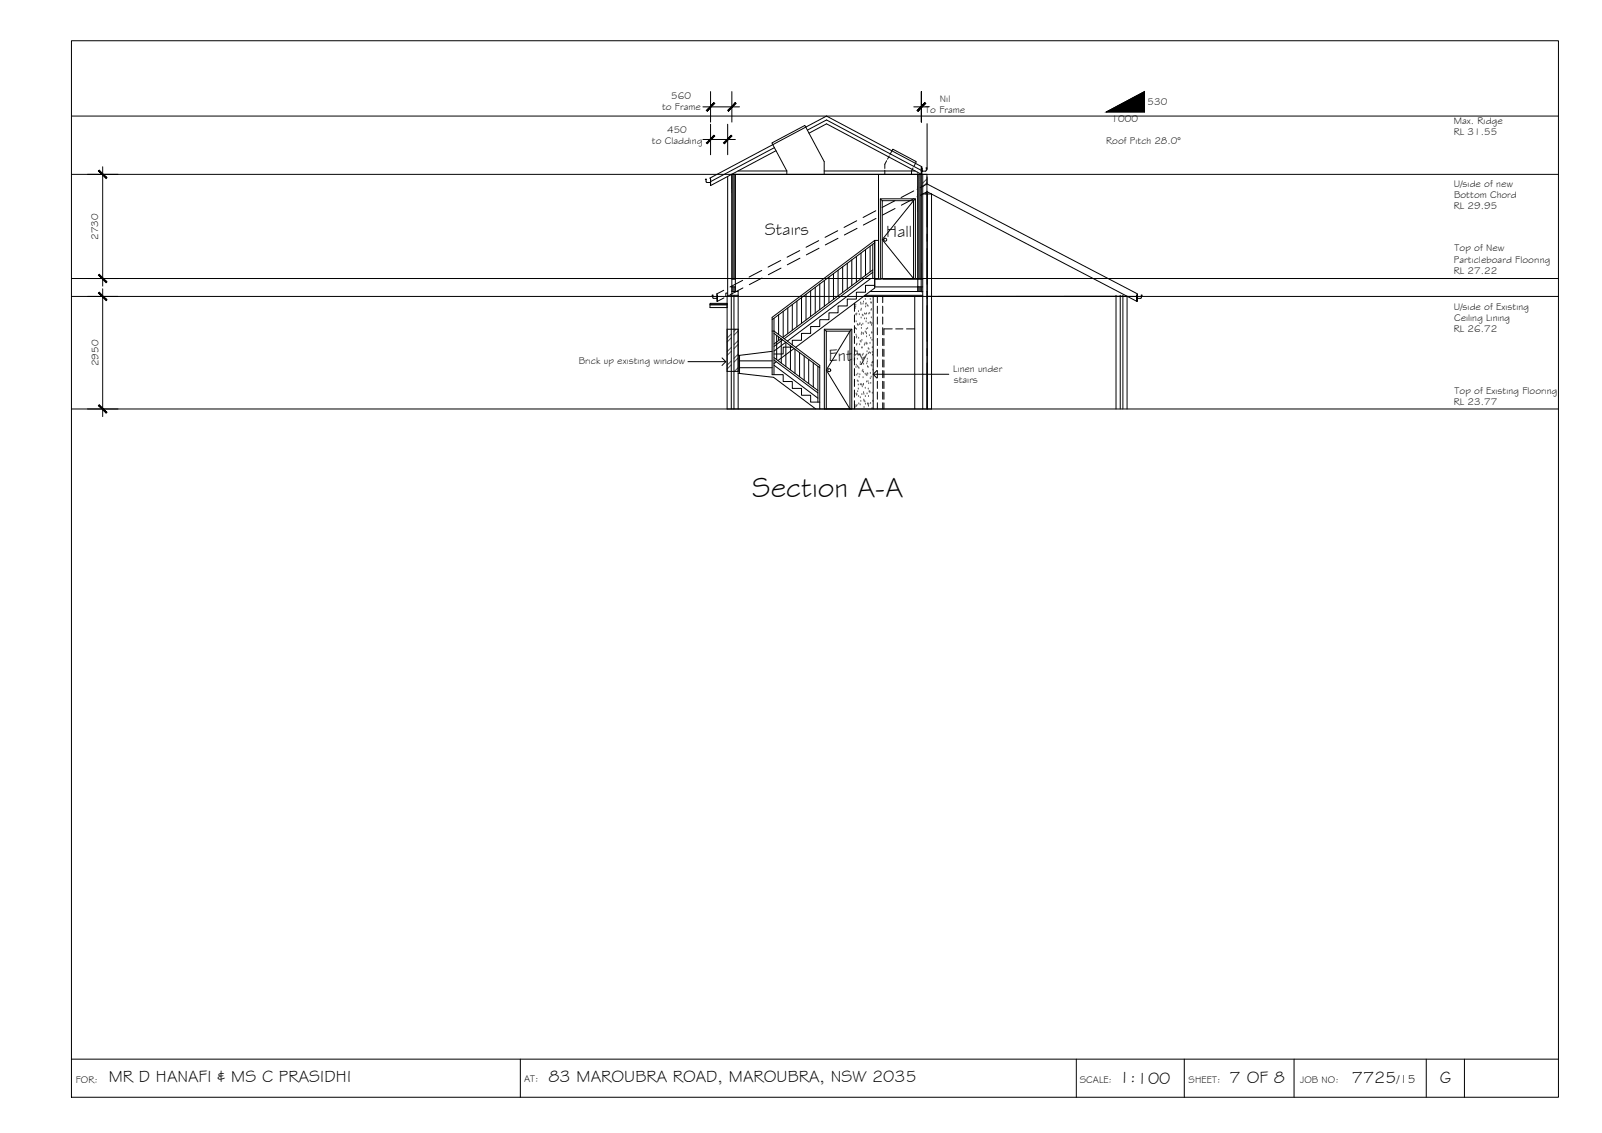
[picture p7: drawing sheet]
<svg xmlns="http://www.w3.org/2000/svg" width="420mm" height="297mm" viewBox="0 0 420 297" stroke-linecap="round" stroke-linejoin="round" font-family="sans-serif">
<!-- layer: HATCH -->
<g fill="none" stroke="#545454" stroke-width=".26">
<path d="M243.1 47.9l-1.1 1.1M243.1 46.9l-1.1 1.1M243.1 50.4l-.4 .5M224.4 80h.1M225.7 79.5h.1M225.8 79.8h.1M226.3 79.7h.1M226.5 79.2h.1M227 78.5h.1M227.1 79.8h.1M227.2 79.6h.1M228.2 78.5h.1"/>
<path d="M228.4 79.4h.1M228.5 79.5h.1M229 77.8h.1M191.8 87.6l-1.1 1.1M191.8 91.1l-1.1 1.1M191.8 94.7l-1.1 1.1M191.8 88.6l-1.1 1.1M191.8 92.1l-1.1 1.1M191.8 95.6l-1.1 1.1M193 86.3l-.5 .6M193.6 89.3l-1.1 1.1M193.6 92.9l-1.1 1.1"/>
<path d="M193.6 96.4l-1 1M193.6 86.8l-1.1 1.1M193.6 90.3l-1.1 1.1M193.6 93.8l-1.1 1.1M224.2 98.4h.1M224.3 80.9h.1M224.3 92h.1M224.4 86.1h.1M224.4 80.4h.1M224.5 82.4h.1M224.5 96.3h.1M224.5 92.2h.1"/>
<path d="M224.5 87.9h.1M224.5 84.4h.1M224.5 82.6h.1M224.6 95.8h.1M224.6 86.3h.1M224.6 88.6h.1M224.6 90.5h.1M224.7 88.3h.1M224.7 98.4h.1M224.7 82.3h.1M224.7 90.2h.1M224.8 92.2h.1"/>
<path d="M224.8 92.5h.1M224.9 94.2h.1M224.9 85.1h.1M224.9 99.9h.1M224.9 96.1h.1M224.9 85.2h.1M225 98.1h.1M225 93.1h.1M225.1 85.3h.1M225.1 96.4h.1M225.2 81.7h.1M225.2 88.7h.1"/>
<path d="M225.3 96.6h.1M225.3 98.9h.1M225.4 82.5h.1M225.4 93h.1M225.5 90.4h.1M225.5 85.1h.1M225.5 98.2h.1M225.5 84.9h.1M225.6 93h.1M225.6 89.5h.1M225.6 95.1h.1M225.8 81.4h.1"/>
<path d="M225.8 89.7h.1M225.9 83.4h.1M225.9 87.7h.1M225.9 81.1h.1M225.9 85.3h.1M225.9 86.1h.1M226 95.6h.1M226 87.3h.1M226 91.2h.1M226 89.2h.1M226.1 91.2h.1M226.2 97.4h.1"/>
<path d="M226.2 93.1h.1M226.2 82.6h.1M226.2 95.1h.1M226.3 97.1h.1M226.3 85h.1M226.3 82.8h.1M226.4 99h.1M226.4 87.4h.1M226.4 92.9h.1M226.4 93.9h.1M226.4 87.6h.1M226.5 97.6h.1"/>
<path d="M226.5 95.5h.1M226.6 94.1h.1M226.7 90.5h.1M226.7 83.6h.1M226.7 82.3h.1M226.8 90.2h.1M226.9 93.8h.1M226.9 98.1h.1M226.9 87h.1M227 80.5h.1M227.1 82.4h.1M227.1 87.2h.1"/>
<path d="M227.1 84.4h.1M227.2 90h.1M227.2 98.3h.1M227.2 86.3h.1M227.2 83.6h.1M227.3 87.5h.1M227.3 88.3h.1M227.3 82.2h.1M227.3 95.4h.1M227.3 90.2h.1M227.4 90.1h.1M227.4 98.5h.1"/>
<path d="M227.4 92.2h.1M227.4 98h.1M227.5 94.2h.1M227.5 80.1h.1M227.5 94.9h.1M227.5 96.1h.1M227.5 86.1h.1M227.6 98.1h.1M227.7 80.3h.1M227.7 96.3h.1M227.7 84.8h.1M227.7 91.4h.1"/>
<path d="M227.8 92.7h.1M227.9 82.3h.1M227.9 91.6h.1M228 92.5h.1M228 88h.1M228.1 82.1h.1M228.2 90h.1M228.2 84.7h.1M228.2 84.5h.1M228.2 99.3h.1M228.3 97.9h.1M228.3 92.6h.1"/>
<path d="M228.4 88.7h.1M228.4 84.7h.1M228.5 81.4h.1M228.5 98.9h.1M228.5 95.8h.1M228.5 83.3h.1M228.5 81.1h.1M228.6 85.3h.1M228.6 87.3h.1M228.6 87.2h.1M228.7 96h.1M228.7 95.2h.1"/>
<path d="M228.7 84.9h.1M228.7 89.2h.1M228.8 91.2h.1M228.8 92.4h.1M228.8 95h.1M228.8 93.1h.1M228.9 95.1h.1M229 97h.1M224.1 100.1h.1M224.2 106.3h.1M224.3 106.8h.1M224.5 103.3h.1"/>
<path d="M224.6 106.5h.1M224.7 103.6h.1M224.7 103.5h.1M224.8 106.2h.1M224.9 102.7h.1M225.1 100h.1M225.1 102h.1M225.1 100.9h.1M225.2 103.9h.1M225.2 105.9h.1M225.6 106.1h.1M225.6 104.3h.1"/>
<path d="M225.6 100.9h.1M225.8 105.2h.1M225.9 100.8h.1M226 103.5h.1M226 101h.1M226.2 101.4h.1M226.4 101h.1M226.5 100.8h.1M226.5 102.9h.1M226.6 104.9h.1M226.6 103.4h.1M226.6 106.8h.1"/>
<path d="M226.6 105.2h.1M226.8 105.4h.1M226.9 101.8h.1M227 104h.1M227 106h.1M227.3 100.1h.1M227.4 103.3h.1M227.5 105.9h.1M227.7 100h.1M227.7 106.2h.1M227.7 102h.1M227.8 104h.1"/>
<path d="M227.8 106.5h.1M227.8 105.9h.1M227.8 100.6h.1M228 102.7h.1M228.1 102.7h.1M228.1 102.9h.1M228.3 105.8h.1M228.4 100.5h.1M228.7 107.1h.1M228.8 103.1h.1M228.9 105.2h.1"/>
</g>
<g fill="#545454" stroke="#545454" stroke-width=".26">
<path d="M240.7 45.7h.9v3.3z"/>
<path d="M240.7 49.5h.9v1.6z"/>
<path d="M240.7 45.7v3.3h.9zM240.7 49h.9l-.9 .5zM240.7 49.5h.9v-.5z"/>
<path d="M240.7 49.5v1.6h.9zM240.7 51.1h.9l-.9 .4zM240.7 51.5h.9v-.4z"/>
<path d="M240.7 51.5l.9 21.5v-21.5zM240.7 51.5l.9 21.5h-.9z"/>
<path d="M191.9 45.7l1 27.3v-27.3zM191.9 45.7l1 27.3h-1z"/>
<path d="M240.7 75.2l.9 1.2v-1.2zM240.7 75.2l.9 1.2h-.9z"/>
<path d="M191.9 75.2l1 1.2v-1.2zM191.9 75.2l1 1.2h-1z"/>
</g>
<!-- layer: MASK -->
<g fill="#fff" stroke="#fff" stroke-width=".26">
<path d="M216.2 86.3l7.2 .5v-.5zM216.2 86.3l7.2 .5h-7.2z"/>
<path d="M222.9 86.8l.5 20.4v-20.4zM222.9 86.8l.5 20.4h-.5z"/>
<path d="M216.2 86.8l.5 20.4v-20.4zM216.2 86.8l.5 20.4h-.5z"/>
<path d="M216.7 86.8l6.2 20.4v-20.4zM216.7 86.8l6.2 20.4h-6.2z"/>
<path d="M230.9 52.1h9.2l-9.2 .5zM230.9 52.6h9.2v-.5z"/>
<path d="M230.9 52.6h.5l-.5 20.4zM231.4 52.6l-.5 20.4h.5z"/>
<path d="M239.6 52.6h.5l-.5 20.4zM240.1 52.6l-.5 20.4h.5z"/>
<path d="M231.4 52.6h8.2l-8.2 20.4zM239.6 52.6l-8.2 20.4h8.2z"/>
</g>
<!-- layer: DOORS -->
<g fill="none" stroke="#000" stroke-width=".26">
<path d="M239.6 52.6l-8.2 10.2 8.2 10.2v-20.4h-8.2v20.4M222.9 86.8l-6.2 10.2 6.2 10.2v-20.4h-6.2v20.4"/>
<circle cx="232.2" cy="62.8" r=".39"/>
<circle cx="217.5" cy="97.1" r=".39"/>
</g>
<!-- layer: NEWWORK -->
<g fill="none" stroke="#000" stroke-width=".26">
<path d="M202.7 37.9l3.7 6.9M203.1 38.7l-16.7 8.9M203.5 39.5l-17.1 9.2M211.3 33.3l4.9 9.1v3.3M211.8 34.1l5-2.7 24.8 13.3M212.2 34.9l4.6-2.4 24.8 13.2v30.7M185.2 47.6l.2 .2M185.3 47h-.3l.2 .2v.4M191.9 45.7h51.2v5.2M191.9 45.7v31.7M192.9 45.7v30.7M193.6 44.8h12.8"/>
<path d="M206.4 44.8v.9M216.2 44.8h23.8M230.4 45.7v27.3M230.9 52.1l.5 .5M240.1 52.1l-.5 .5M240.7 45.7v30.7M241.6 44l.2-.3-25-13.3-30.6 16.3 .2 2v-1.8v1h-1M241.8 44v1.8h-.2v-1.8h.2v.9l1.1-.1 .2-.8-.2 .1M242 45.7v5.2M186.2 79.5h4.5v1.1h-4.5zM186.2 79.9h4.5M191.9 73h1"/>
<path d="M191.9 73.2h1M191.9 75.2h1M193.6 76.4v1M229 77.7v29.5M229.4 73h12.6M229.4 73.2h12.6M230.4 63h-1v12.2h12.6M239.6 73h-8.7v-20.9h9.2v20.9M190.7 86.3h2.9v11.1h-2.9zM191.8 86.3v11.1M192.5 86.3v11.1M216.2 86.3h7.2v20.9h-7.2z"/>
<path d="M216.2 86.3l.5 .5M223.4 86.3l-.5 .5"/>
</g>
<!-- layer: CEILING-FLOOR LINES -->
<path d="M18.7 30.4h390M18.7 45.7h390M18.7 73h390M18.7 77.7h390M18.7 107.2h390" fill="none" stroke="#000" stroke-width=".26"/>
<!-- layer: BORDER -->
<path d="M18.7 10.7h390v277h-390zM18.7 277.7h390M136.5 277.7v10M282.3 277.7v10M310.6 277.7v10M339.4 277.7v10M374.1 277.7v10M384.1 277.7v10" fill="none" stroke="#000" stroke-width=".26"/>
<!-- layer: DIMENSION -->
<g fill="none" stroke="#000" stroke-width=".26">
<path d="M184.3 28h9.7M184.3 36.6h8.6M186.4 24v8M186.4 32.6v8M190.8 32.6v8M191.9 24v8M239.7 28h4M241.6 32v-8v8M22.9 45.7h8M26.9 43.7v31.3M22.9 77.7h8M22.9 73h8"/>
<path d="M26.9 75.7v33.5M243.1 77.7h55.1M22.9 107.2h8"/>
</g>
<!-- layer: 0 -->
<g fill="#000" stroke="#000" stroke-width=".26">
<path d="M187.2 26.9l-1.7 2.2 2-2zM187.2 26.9l-1.7 2.2-.2-.2z"/>
<path d="M187.2 35.5l-1.7 2.2 2-2zM187.2 35.5l-1.7 2.2-.2-.2z"/>
<path d="M189.7 37.5l.3 .2 1.8-2.2zM191.8 35.5l.2 .2-2 2z"/>
<path d="M192.9 26.9l-2.1 2 .3 .2zM192.9 26.9l.2 .2-2 2z"/>
<path d="M242.6 26.9l-2.1 2 .3 .2zM242.6 26.9l.2 .2-2 2z"/>
<path d="M242.6 26.9l-1.8 2.2 2-2zM242.6 26.9l-1.8 2.2-.3-.2z"/>
<path d="M25.8 44.8l2 2 .2-.2zM26 44.6l2 2-2.2-1.8z"/>
<path d="M26 71.9l-.2 .2 2.2 1.8zM25.8 72.1l2.2 1.8-.2 .2z"/>
<path d="M25.8 76.8l2 2 .2-.2zM26 76.6l2 2-2.2-1.8z"/>
<path d="M26 106.1l-.2 .2 2.2 1.8zM25.8 106.3l2.2 1.8-.2 .2z"/>
</g>
<!-- layer: TEXT -->
<path d="M290.2 29.4l10-5.4v5.4z" fill="#000" stroke="#000" stroke-width=".26"/>
<path d="M290.2 29.4l10-5.4v5.4z" fill="none" stroke="#000" stroke-width=".26"/>
<!-- layer: EXISTING -->
<g fill="none" stroke="#000" stroke-width=".26">
<path d="M224.7 57.9l-3.3 1.7M224.8 59.9l-3.3 1.7M229.7 55.3l-3.3 1.7M229.8 57.3l-3.4 1.7M234.7 52.7l-3.4 1.7M234.7 54.7l-3.3 1.7M239.7 50.1l-3.4 1.7M239.7 52.1l-3.3 1.7M241.3 49.2l1.8-1 55.3 28.9-.2 1.9v-1.7v.9h1M241.4 51.2l1.7-.9 55.1 28.7M189.8 76.1l-1.8 1 .1 1.9v-1.7v.9h-1.1l-.2-.8h.3M189.9 78.1l-1.8 .9"/>
<path d="M190.7 77.7v29.5h53.6v-56.3h-1.1v56.3M190.8 77.4h2.8v29.8M191.8 77.4v8.9M191.9 76.4h1.7M192.5 77.4v8.9M194.8 73.5l-3.3 1.7M194.8 75.5l-3.3 1.7M199.8 70.9l-3.3 1.7M199.8 72.9l-3.3 1.7M204.8 68.3l-3.4 1.7M204.8 70.3l-3.3 1.7M209.7 65.7l-3.3 1.7"/>
<path d="M209.8 67.7l-3.3 1.7M214.7 63.1l-3.3 1.7M214.8 65.1l-3.3 1.7M219.7 60.5l-3.3 1.7M219.8 62.5l-3.3 1.7M224.1 79.5v2.1M226.4 77.7h15.6M226.9 77.4h15.1M228.2 76.4h13.8M230.1 77.7v1.6M231.5 77.7v1.6M239.9 77.7v29.5"/>
<path d="M243.1 77.7h1.2M292.7 77.4v29.8M293.8 77.4v29.8M294.5 77.4v29.8M295.6 77.7v29.5M299.3 77.4l.3 .1-.5 .7M191.8 97.4v9.8M192.5 97.4v9.8M224.1 82.6v1.8M224.1 85.4v1.9M224.1 88.2v1.9M224.1 91v1.9"/>
<path d="M224.1 93.8v1.9M224.1 96.6v1.9M224.1 99.4v1.9M230.1 80.3v1.9M230.1 83.1v1.9M230.1 85.9v1.9M230.1 88.7v1.9M230.1 91.5v1.9M230.1 94.3v1.9M230.1 97.1v1.9M230.1 100v1.8M231.5 80.3v1.9"/>
<path d="M231.5 83.1v1.9M231.5 85.9v1.9M231.5 88.7v1.9M231.5 91.5v1.9M231.5 94.3v1.9M231.5 97.1v1.9M231.5 100v1.8M231.8 88.7v1.9M231.8 91.6v1.8M231.8 94.4v1.9M231.8 97.2v1.9M234 86.2h-2.2v1.6"/>
<path d="M234.9 86.2h1.9M237.8 86.2h2.1M224.1 102.2v1.9M224.1 105.1v2.1M230.1 102.8v1.9M230.1 105.6v1.6M231.5 102.8v1.9M231.5 105.6v1.6M231.8 100v1.9M231.8 102.8v1.9M231.8 105.6v1.6M242 107.2v-56.3h1.1v56.3"/>
</g>
<!-- layer: BOUNDARY -->
<path d="M243.1 32.4v12.1M243.1 46.4v1.9M243.1 50.1v9.4M243.1 61.4v1.9M243.1 65.1v9.4M243.1 76.4v1.9M243.1 80.1v9.4M243.1 91.4v1.9M243.1 95.1v12.1" fill="none" stroke="#000" stroke-width=".26"/>
<!-- layer: STAIRS -->
<g fill="none" stroke="#000" stroke-width=".26">
<path d="M207.8 79.8v6.8M209 78.9v6.8M210.2 78v6.8M211.4 77.1v6.8M212.6 76.2v6.8M213.8 75.3v6.8M215 74.4v6.8M216.2 73.5v6.8M217.4 72.6v6.8M218.6 71.7v6.8M219.8 70.8v6.8M221 69.9v6.8"/>
<path d="M222.2 69v6.8M223.4 68.1v6.8M224.6 67.2v6.8M225.8 66.4v6.7M227 65.4v6.8M228.2 64.6v6.7M228.4 73l-21.9 16.4M228.9 64v9M228.9 70.8l-23.6 17.7M228.9 71.4l-23.2 17.4M229.4 74.8h-2.4v1.8h-2.4v1.8h-2.4v1.8h-2.4v1.8h-2.4v1.8h-2.4v1.8h-2.4v1.8h-2.4v1.8h-2.4v1.2M229.4 63.6l-26.9 20.2"/>
<path d="M193.6 97.9l9.3 1 11.1 8.3M194 93.2v4.7M194 96.4h8.5M194 94.6h8.5M202.5 86.8h.5l12 9v11.4M202.5 92.1l-8.9 1.1M203 83.5v14.7M203 95.8l11.5 8.6M203 92l3.1-2.3v6.4M203 87.4l12 9M203 93.8l11.5 8.6M203 94.4l11.5 8.6"/>
<path d="M203.6 94.8l-.6 .5M203.7 87.9v6.4M204.2 82.5v5.2M204.2 88.3v1M204.9 88.8l-1.9 1.4M204.9 88.9v6.3M205.3 89.1l-2.3 1.7M205.4 81.6v6.8M206.6 80.7v6.8M207.3 90.6v6.4M207.8 91h-2.4v1.8h-2.4M208.3 91.4l-4.3 3.1"/>
<path d="M208.5 91.5v6.4M208.7 91.1l20.7-15.6v-12.5l-26.9 20.2v15h2.9v1.8h2.4v1.8h2.4v1.8h2.4v1.8h2.4M209.7 92.4v6.4M210.9 93.3v6.4M212.1 94.2v6.4M213.3 95.1v6.4M214.5 96v9.4"/>
</g>
<!-- layer: INSULCLAD -->
<path d="M190.8 46.3v31.4M190.8 76.8h-.4v.9h.3" fill="none" stroke="#000" stroke-width=".26"/>
<!-- layer: 0 -->
<path d="M180.4 94.8h10M189.4 93.8l1 1-1 1M229 98.1h19.8M230 97.1l-1 1 1 1" fill="none" stroke="#000" stroke-width=".26"/>
<!-- layer: 0.13 -->
<path d="M233.9 39.6l-.5 .9M232.1 44.6v1.1M232.5 42.1l-.4 1v1.1M233.2 40.9l-.4 .8M239.5 44l-.4 .8v.9M240.1 42.8l-.4 .8" fill="none" stroke="#000" stroke-width=".26"/>
<!-- layer: WINDOWS -->
<path d="M211.3 33.3l-.2-.4-8.7 4.6 .3 .4M233.9 39.6l.3-.5 6.1 3.3-.2 .4" fill="none" stroke="#000" stroke-width=".26"/>
<text font-size="7.5" x="197.3" y="130.2">Section A-A</text>
<g font-size="4.5">
<text x="200.6" y="61.7">Stairs</text>
<text x="232.4" y="62">Hall</text>
<text x="217.4" y="94.7">Entry</text>
<text x="28.5" y="283.8">MR D HANAFI &amp; MS C PRASIDHI</text>
<text x="143.8" y="283.7">83 MAROUBRA ROAD, MAROUBRA, NSW 2035</text>
<text x="293.5" y="284">1:100</text>
<text x="322.4" y="284">7 OF 8</text>
<text x="354.5" y="283.9">7725</text>
<text x="377.7" y="283.9">G</text>
</g>
<text font-size="3.2" x="366.4" y="283.9">/15</text>
<g font-size="2.6">
<text x="173.6" y="28.8">to Frame</text>
<text x="176.1" y="25.9">560</text>
<text x="242.7" y="29.5">To Frame</text>
<text x="246.5" y="26.6">Nil</text>
<text x="301" y="27.5">530</text>
<text x="174.9" y="34.9">450</text>
<text x="291.6" y="31.9">1000</text>
<text x="381.3" y="35.4">RL 31.55</text>
<text x="381.3" y="32.5">Max. Ridge</text>
<text x="170.9" y="37.8">to Cladding</text>
<text x="290.1" y="37.7">Roof Pitch 28.0°</text>
<text x="381.3" y="49">U/side of new</text>
<text x="381.3" y="52">Bottom Chord</text>
<text x="381.3" y="54.9">RL 29.95</text>
<text x="25.8" y="62.9" transform="rotate(-90 25.8 62.9)">2730</text>
<text x="381.5" y="65.9">Top of New</text>
<text x="381.3" y="71.7">RL 27.22</text>
<text x="381.3" y="68.8">Particleboard Flooring</text>
<text x="381.3" y="81.3">U/side of Existing</text>
<text x="381.3" y="87.2">RL 26.72</text>
<text x="381.4" y="84.3">Ceiling Lining</text>
<text x="151.8" y="95.4">Brick up existing window</text>
<text x="25.9" y="96" transform="rotate(-90 25.9 96)">2950</text>
<text x="250" y="97.5">Linen under</text>
<text x="250.1" y="100.4">stairs</text>
<text x="381.3" y="106.3">RL 23.77</text>
<text x="381.5" y="103.4">Top of Existing Flooring</text>
<text x="19.9" y="283.9">FOR:</text>
<text x="137.5" y="283.7">AT:</text>
<text x="283.2" y="284">SCALE:</text>
<text x="311.7" y="284">SHEET:</text>
<text x="341" y="284">JOB NO:</text>
</g>
</svg>
